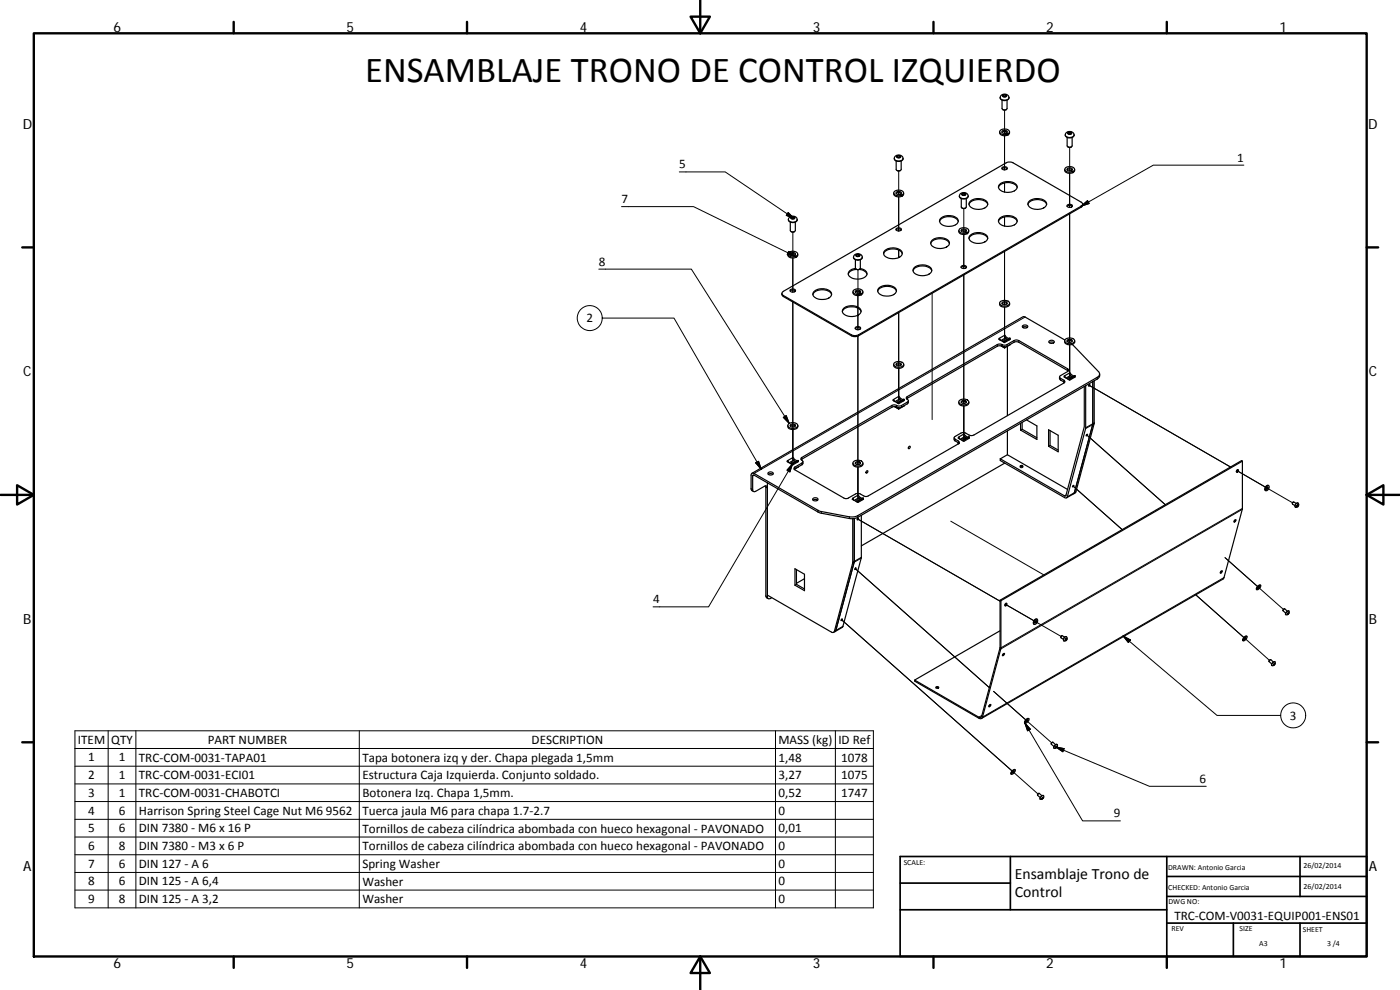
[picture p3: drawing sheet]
<svg xmlns="http://www.w3.org/2000/svg" width="420mm" height="297mm" viewBox="0 0 420 297" stroke-linecap="round" stroke-linejoin="round" font-family="sans-serif">
<g fill="none" stroke="#000" stroke-width=".3">
<path d="M300.2 29.3a1.5 1.5 0 0 0 2.6 0M300.9 28.6a.66 .66 0 0 1 .7-.3 .66 .66 0 0 1 .5 .6 .66 .66 0 0 1-.7 .2 .66 .66 0 0 1-.5-.5zM301.5 33v7M320.5 39.8a.59 .59 0 0 1 .7-.3 .59 .59 0 0 1 .3 .7 .61 .61 0 0 1-.7 .2 .61 .61 0 0 1-.3-.6zM203.9 51.6h13.7l20.7 14M268.4 47.5a1.51 1.51 0 0 0 2.6 0M269.1 46.8a.67 .67 0 0 1 .7-.2 .67 .67 0 0 1 .5 .6 .66 .66 0 0 1-.7 .2 .66 .66 0 0 1-.5-.6zM269.7 59.1v10.2M269.7 51.3v7.1M287.9 58.8a1.54 1.54 0 0 0 2.7 0M288.7 58.1a.69 .69 0 0 1 .7-.2 .69 .69 0 0 1 .5 .5 .65 .65 0 0 1-.8 .3 .65 .65 0 0 1-.4-.6zM301.5 40.7v10.3"/>
<path d="M301.5 54.9v2.7M319.7 40.5a1.52 1.52 0 0 0 2.7 0M321 51v.3M321 52v10.3M321 44.2v7.1M373.3 49.6h-27.2l-21.6 12.3v.3M186.5 62h21.6l30.6 15M236.5 63.8l1.8 1.8-2.3-1zM236.6 65.9a1.51 1.51 0 0 0 2.6 0M236.7 75.4l2 1.6-2.4-.7zM237.4 65.2a.69 .69 0 0 1 .7-.3 .69 .69 0 0 1 .5 .6 .66 .66 0 0 1-.8 .3 .66 .66 0 0 1-.4-.6zM237.9 77.4v10.3"/>
<path d="M237.9 69.6v7.1M256.1 77.2a1.5 1.5 0 0 0 2.7 0M256.8 76.5a.7 .7 0 0 1 .7-.3 .7 .7 0 0 1 .6 .6 .72 .72 0 0 1-.7 .2 .72 .72 0 0 1-.6-.5zM269.7 75v2.3M289.2 70.4l.1 10.2M289.3 62.6v7M301.5 65.1v2.7M301.5 75.4v16M321 64.2v38.5M324.5 61.9l1.9-1.7 .5 .9zM179.7 80.8h27.8l29.4 46.3M180.7 95.4a3.8 3.8 0 0 1-5.5 3.3 3.8 3.8 0 0 1-.3-6.4 3.8 3.8 0 0 1 5.8 2.7v.4h21.6l26.2 45.4"/>
<path d="M235.1 88.7v.3M237.9 90.6v37.5M257.4 87.7v.3M257.4 88.7v10.2M257.5 80.9v7.1M257.5 88.7v10.2M269.7 93.8v16M279.7 88v37.9M289.3 82.5v38.6M307.6 95.1l-81.3 46.9M255.5 100.5v.3M257.4 100.8v38.6"/>
<path d="M257.5 100.8v38.6M257.7 100.5v.3M269.7 110.5v8.9M269.7 110.5v9.2M269.7 110.5v9.7M272.3 119v.5M299.3 103.4v.5M300.7 103.4v.5M300.8 103.4v.5M301.5 101v-8.8v9.7M302.2 103.4v.5M304.3 102.2v.5"/>
<path d="M305.7 102.2v.5M318.3 113.5v.5M319.3 114.1v.5M320.4 110.6v.6M321 103.4v8.9M321 112.6v-9.2v9.8M327 115.7l42.3 24.4M329.3 113.2v.5M226.8 138.9l.9-.5 .8 2.4zM235.1 125.2l.9-.5 .9 2.4zM237.9 139.2l-25.2 42.9h-16.7M237.9 139.2l-.8 2.4-.9-.5z"/>
<path d="M237.9 128.9v8.8M237.9 128.9v9.1M237.9 128.9v9.7M240.6 137.3v.5M240.7 138.9v.5M267.7 121.6v.6M269.1 121.6v.6M269.1 121.7v.5M270.6 121.7v.5M272.3 120.6v.6M286.6 131.8v.5M287.6 132.4v.5"/>
<path d="M289.2 121.8v8.8M289.3 121.8v9.2M289.3 121.8v9.7M326.3 130.6l23.4 20.8-23.2-20.6M328.4 127.1l-2.6 1.5M328.4 126.9l-2.6 1.4M225.4 146.7l.5 .2M226.3 142.6l-.4 .2M229.8 146.2l.5 .2M238.6 140.1v.6M245.5 153.1v.5M246.5 153.5v.5"/>
<path d="M254.9 155.1v.5M257.4 140.1v8.9M257.4 154.7v.5M257.5 149.3v-9.2v9.8M257.5 155.8l42.6 24.6M285.3 156.4l28 16.1M306.2 140.1l.2 .2 .5-.2M319.9 148.5l-.4 .3M322.2 145.9l14.6 13-14.4-12.8M322.9 147.6l-2.6 1.4M371.1 141.2l8.7 5M372.8 152.8l-72.5 41.9"/>
<path d="M372.9 152.5l-72.5 41.9M380.2 146.4l-.1-.1 7.8 4.6M389.2 151.6l.4-.1a.35 .35 0 0 1 0 .4 .35 .35 0 0 1-.4 .1zM389.5 150.9a.83 .83 0 0 0-.7 1.3M229.8 178.8l.5 .3M256.8 170.7l40.1 35.6-39.9-35.4M258.5 167.5l-2.6 1.5M258.5 167.2l-2.6 1.5M358.8 178.5l14.5 12.8M367.3 173.3l-72.4 41.9M367.7 167.3l9.7 8.7M377.7 176.2l7.5 6.6"/>
<path d="M252.7 186.1l51 45.2-50.8-45.1M253 187.9l-2.6 1.5M301.7 181.3l8.6 4.9M310.8 186.5l-.2-.1 7.8 4.5M319.8 191.7l.4-.1a.29 .29 0 0 1-.1 .4 .29 .29 0 0 1-.4 0zM320 191.1a.83 .83 0 0 0-.7 1.2M337 190.8l28.2 23.9h19.2M337 190.8l2.3 1.2-.7 .8zM373.6 191.6l7.4 6.5M382.2 199.3l.4-.2-.4 .5zM382.6 198.6l-.8 .4-.1 .7M386.4 184l.4-.2-.4 .6z"/>
<path d="M386.8 183.3l-.8 .5-.1 .6M22.5 219.3h239.6v53.1h-239.6zM32.5 219.3v53.1M40.8 219.3v53.1M107.8 219.3v53.1M232.7 219.3v53.1M250.7 219.3v53.1M294.7 214.7l-1 .5M298.2 207.4l9.6 8.6M307.5 216.9l17.4 29.4h11.3M307.5 216.9l1.7 1.9-.8 .5zM308.2 216.3l7.4 6.6"/>
<path d="M22.5 224.6h239.6M22.5 229.9h239.6M22.5 235.2h239.6M304 231.6l7.5 6.6M312.8 239.4l.3-.2-.4 .5zM313.1 238.7l-.7 .4-.2 .7M316.9 224.1l2.5 .5-.4 1zM316.9 224.1l28.1 11.8h17M316.9 224l.4-.1-.5 .5zM317.2 223.4l-.6 .2-.3 .8M22.5 240.5h239.6M22.5 245.8h239.6"/>
<path d="M22.5 251.1h239.6M22.5 256.5h239.6M22.5 261.8h239.6M22.5 267.1h239.6"/>
<circle cx="388.1" cy="214.6" r="3.8"/>
</g>
<g fill="none" stroke="#000" stroke-width=".36">
<path d="M300 39.5a1.51 1.51 0 0 0 2.5 1l-.2-.2M300.3 28.7a1.24 1.24 0 0 1 1.7-.5 1.24 1.24 0 0 1 .5 1.7 1.38 1.38 0 0 1-1.4 .3 1.38 1.38 0 0 1-.9-1.1zM300.7 30.1v2.5a.86 .86 0 0 0 1.5 0v-2.5M300.7 39.7a1.11 1.11 0 0 1 1.5 0M301 32.9h1M301.1 28.5l.6-.1 .4 .3-.2 .3-.6 .1-.4-.3zM301.1 28.5v.4h.6M301.7 28.9l.1 .1M301.7 28.4v.5M302 39.9l.1 .3M302 39.9l.4 .3M302 39.9a.5 .5 0 0 0 .2-.7 .5 .5 0 0 0-.8-.1 .5 .5 0 0 0-.7 .4 .5 .5 0 0 0 .7 .5l.9 .3"/>
<path d="M303 39.5l-.1 .5-.3 .4M320 39.8a1.28 1.28 0 0 1 1.6-.3 1.28 1.28 0 0 1 .6 1.4 1.48 1.48 0 0 1-2.5-.4zM320.6 39.7l.6-.1 .4 .3-.2 .3-.5 .1-.4-.3zM320.6 39.7v.4M321.2 39.6v.4M268.2 57.9a1.49 1.49 0 0 0 2.5 .9l-.2-.2M268.7 46.8a1.27 1.27 0 0 1 1.6-.2 1.27 1.27 0 0 1 .6 1.4 1.66 1.66 0 0 1-2.5-.3zM269 58.1a1.11 1.11 0 0 1 1.5 0M269 48.3v2.5a.86 .86 0 0 0 1.5 0v-2.5M269.2 51.1h1M269.3 46.8l.6-.1 .4 .2-.2 .3-.5 .1-.4-.2zM269.3 46.8v.4"/>
<path d="M269.9 47.1l.2 .2M269.9 47.1l-.6 .1M269.9 46.7v.4M270.2 58.3l.1 .2M270.2 58.3l.4 .2M270.2 58.3a.47 .47 0 0 0 .3-.6 .47 .47 0 0 0-.7-.3 .56 .56 0 0 0-.6 .1 .56 .56 0 0 0-.1 .7l1.4 .4M270.5 58.6l.3 .2M270.6 58.5l.2 .3M270.6 58.5a.79 .79 0 0 0 .5-1 .79 .79 0 0 0-1-.4 1.23 1.23 0 0 0-1.8 1.1 1.92 1.92 0 0 0 2.2 .4M271.2 57.9l-.4 .9M288.3 58.1a1.27 1.27 0 0 1 1.5-.3 1.27 1.27 0 0 1 .6 1.5 1.52 1.52 0 0 1-2.5-.5zM288.5 59.6v2.5a.88 .88 0 0 0 1.5 0v-2.5"/>
<path d="M288.9 58.1l.5-.1 .4 .2-.1 .3-.6 .1-.4-.2zM288.9 58.1v.4l.5-.1M289.4 58.4l.2 .1M289.4 58v.4M299.7 56.3a3.4 3.4 0 0 1 4.4-1.2l1 .7 .2 .5M299.9 55.4a3.8 3.8 0 0 1 5.3 .3 1.85 1.85 0 0 1-2.2 2 2.56 2.56 0 0 1-3.3-1.8zM300.8 50.2a.78 .78 0 0 1 .9-.2 .78 .78 0 0 1 .5 .7 .92 .92 0 0 1-1.5-.3zM302.2 50.7a1.05 1.05 0 0 0-1.5 0M302.3 40.3l.3 .1M302.4 40.2l.2 .2M302.4 40.2a.79 .79 0 0 0 .5-1 .79 .79 0 0 0-1-.5 1.23 1.23 0 0 0-1.8 1.2 1.97 1.97 0 0 0 2.2 .4M319.6 50.8a1.33 1.33 0 0 0 1.9 1.1l.5-.1-.2-.3"/>
<path d="M320.3 41.3v2.5a.88 .88 0 0 0 1.5 0v-2.5M320.3 51a1.06 1.06 0 0 1 1.5 0M320.5 44.1h1.1M321.2 40l.2 .2M321.2 40l-.6 .1M321.5 51.2l.1 .2M321.5 51.2l.5 .3M321.5 51.2a.5 .5 0 0 0 .2-.7 .5 .5 0 0 0-.7-.1 .51 .51 0 0 0-.8 .4 .51 .51 0 0 0 .7 .5l.9 .2M321.8 51.6l.3 .1M322 51.5l.1 .2M322 51.5a.73 .73 0 0 0 .5-.9 .73 .73 0 0 0-.8-.5 1.51 1.51 0 0 0-2.1 .8 1.79 1.79 0 0 0 2.2 .6M322.5 50.8v.5l-.4 .4"/>
<path d="M236.5 76.2a1.43 1.43 0 0 0 2.3 .9l-.1-.1M236.9 65.2a1.27 1.27 0 0 1 1.6-.3 1.27 1.27 0 0 1 .6 1.4 1.53 1.53 0 0 1-2.5-.4zM237.2 76.4a1.11 1.11 0 0 1 1.5 0M237.2 66.7v2.5a.86 .86 0 0 0 1.5 0v-2.5M237.4 69.5h1.1M237.5 65.1l.6-.1 .4 .3-.2 .3-.5 .1-.4-.3zM237.5 65.1v.4M238.1 65.4l.2 .2M238.1 65.4l-.5 .2M238.1 65v.4M238.4 76.6l.2 .3M238.4 76.6l.5 .3"/>
<path d="M238.4 76.6a.46 .46 0 0 0 .3-.6 .46 .46 0 0 0-.6-.2 .57 .57 0 0 0-.7 0 .57 .57 0 0 0-.1 .7l1.4 .5M238.7 77l.3 .1M238.9 76.9l.1 .2M238.9 76.9a.72 .72 0 0 0 .5-.8 .72 .72 0 0 0-.8-.6 1.52 1.52 0 0 0-2.1 .9 1.9 1.9 0 0 0 2.2 .6M239.4 76.2v.5l-.4 .4M256.5 76.5a1.27 1.27 0 0 1 1.5-.3 1.27 1.27 0 0 1 .7 1.4 1.52 1.52 0 0 1-2.6-.4zM256.7 77.9v2.6a.84 .84 0 0 0 1.5 0v-2.6M257.1 76.4l.5-.1 .4 .3-.1 .3-.6 .1-.4-.3zM257.1 76.4v.4M257.6 76.7l.2 .2M257.6 76.7l-.5 .1M257.6 76.3v.4"/>
<path d="M265.2 76.1a3.6 3.6 0 0 1 5-.8l.6 .8M265.6 75.1a3.8 3.8 0 0 1 5.1 .5 1.81 1.81 0 0 1-2.1 2 2.91 2.91 0 0 1-3.4-1.5zM268.9 69l.1-.1a1.11 1.11 0 0 1 1.5 .1M269 68.6a.8 .8 0 0 1 .9-.3 .8 .8 0 0 1 .5 .8 .93 .93 0 0 1-1.5-.4zM279.3 73.1a3.4 3.4 0 0 1 4.5-1.2l.8 .5 .3 .7M279.7 72.1a3.8 3.8 0 0 1 5.1 .5 1.68 1.68 0 0 1-1.7 1.9 3.3 3.3 0 0 1-3.8-1.3l.1-.7zM282 66.5a3.3 3.3 0 0 1 4.4-1.2l.8 .5 .4 .7M282.4 65.4a3.8 3.8 0 0 1 5.1 .5 1.68 1.68 0 0 1-1.8 1.9 3.1 3.1 0 0 1-3.8-1.5zM287.8 69.2a1.5 1.5 0 0 0 2.4 .9l-.2-.2M288.5 69.3a1.06 1.06 0 0 1 1.5 0M288.5 79.9a.77 .77 0 0 1 .9-.3 .77 .77 0 0 1 .6 .8h-.2a.88 .88 0 0 1-1.4-.4zM288.7 62.4l.4 .2 .7-.2"/>
<path d="M289.7 69.6l.2 .2M289.7 69.6l.5 .2M289.7 69.6a.47 .47 0 0 0 .3-.6 .47 .47 0 0 0-.6-.3 .56 .56 0 0 0-.7 .1 .56 .56 0 0 0-.1 .6l1.4 .5M290.1 69.9l.2 .2M290.2 69.8l.1 .3M290.2 69.8a.73 .73 0 0 0 .5-.8 .73 .73 0 0 0-.8-.6 1.58 1.58 0 0 0-2.1 .9 1.8 1.8 0 0 0 2.2 .6M290.7 69.2v.4l-.4 .5M290.8 71.6a3.3 3.3 0 0 1 4.5-1.2l.8 .5 .3 .7M290.8 61.4a3.5 3.5 0 0 1 5.1-.9l.5 .9M291.3 60.3a3.8 3.8 0 0 1 5.1 .5 1.68 1.68 0 0 1-1.8 1.9 3.1 3.1 0 0 1-3.8-1.5zM291.3 70.5a3.7 3.7 0 0 1 5.1 .5 1.68 1.68 0 0 1-1.8 1.9 3.1 3.1 0 0 1-3.8-1.5zM299.7 66.5a3.5 3.5 0 0 1 5-.9l.6 .9"/>
<path d="M300.1 65.4a3.8 3.8 0 0 1 5.1 .5 1.85 1.85 0 0 1-2.2 2 2.55 2.55 0 0 1-3.3-1.8zM308.9 60.3a3.8 3.8 0 0 1 5.1 .5 1.82 1.82 0 0 1-2.1 2 2.56 2.56 0 0 1-3.4-1.8zM314.1 61.4a3.5 3.5 0 0 0-5-.9l-.6 .9M320.2 61.9l.1-.1a1.11 1.11 0 0 1 1.5 .1M320.3 61.5a.79 .79 0 0 1 .9-.3 .79 .79 0 0 1 .5 .8 .78 .78 0 0 1-.9 .3 .78 .78 0 0 1-.5-.8zM324.9 61.3v.4l-.4 .5-66.8 38.6a2.38 2.38 0 0 1-2.2 0l-20.4-11.8-.4-.5v-.5M234.8 87.7l67.1-38.8a2.38 2.38 0 0 1 2.2 0l20.4 11.7a.64 .64 0 0 1 .4 .7 .64 .64 0 0 1-.4 .6l-66.8 38.6a2.38 2.38 0 0 1-2.2 0l-20.4-11.8-.4-.5zM237.2 87.3l.5-.3 1 .3M237.2 86.9l.2-.1a.75 .75 0 0 1 .8-.1 .75 .75 0 0 1 .4 .7 .78 .78 0 0 1-.9 .3 .78 .78 0 0 1-.5-.8zM244 88.4a3.4 3.4 0 0 1 4.4-1.2l.8 .6 .4 .6M244.4 87.4a3.7 3.7 0 0 1 5.1 .5 2 2 0 0 1-2.6 2 2.35 2.35 0 0 1-2.9-1.9zM253.2 92.5a3.7 3.7 0 0 1 5.1 .5 1.79 1.79 0 0 1-2.1 1.9 2.76 2.76 0 0 1-3.4-1.5z"/>
<path d="M256 87.5a1.52 1.52 0 0 0 2.5 1l-.2-.3M256.7 98.6l.6-.3 1 .3M256.7 80.5a1.86 1.86 0 0 0-2.1 2 3.6 3.6 0 0 0 5.6-.1 1.89 1.89 0 0 0-2-1.8M256.8 98.2a.78 .78 0 0 1 .9-.3 .78 .78 0 0 1 .5 .8 .91 .91 0 0 1-1.5-.4zM256.9 80.8h.1M257 80.8a2.49 2.49 0 0 0-2.4 1.5M257 80.8h.9M257.9 80.8a2.55 2.55 0 0 1 2.3 1.5M257.9 87.9l.2 .2M257.9 87.9l.5 .3M257.9 87.9a.47 .47 0 0 0 .4-.6 .47 .47 0 0 0-.7-.3 .58 .58 0 0 0-.7 .1 .58 .58 0 0 0-.1 .7l1.5 .4M258 80.8h-.1"/>
<path d="M258.2 87.7a1.12 1.12 0 0 0-1.5 0M258.3 88.2l.3 .2M258.4 88.2l.2 .2M258.4 88.2a.72 .72 0 0 0 .5-.8 .72 .72 0 0 0-.8-.6 1.54 1.54 0 0 0-2.1 .9 1.9 1.9 0 0 0 2.3 .5M258.4 93.5a3.5 3.5 0 0 0-5-.9l-.6 .9M258.9 87.5v.5l-.3 .4M263.4 87.4a3.5 3.5 0 0 1 5-.9l.6 .9M263.6 86.6a3.8 3.8 0 0 1 5.4 .2 2.05 2.05 0 0 1-2.6 2 2.35 2.35 0 0 1-3-1.8zM274 81.3a3.4 3.4 0 0 1 4.5-1.2l.6 .3 .5 .9M274.4 80.2a3.8 3.8 0 0 1 5.1 .5 1.79 1.79 0 0 1-2.1 2 2.84 2.84 0 0 1-3.4-1.6zM288.5 80.3a1.07 1.07 0 0 1 1.5 0M300 91a1.5 1.5 0 0 0 2.3 1l.7-.5v-.5"/>
<path d="M300.1 90.7a1.87 1.87 0 0 1 2.9 .3 1.72 1.72 0 0 1-3 0zM300.7 91.2a1.03 1.03 0 0 1 1.5 0M300.8 90.8a.75 .75 0 0 1 .8-.3 .75 .75 0 0 1 .6 .7 .89 .89 0 0 1-1.5-.3zM306.9 97.7l.2-.1a.75 .75 0 0 1 .8-.1 .75 .75 0 0 1 .4 .7 .8 .8 0 0 1-.9 .3 .8 .8 0 0 1-.5-.8zM306.9 98.2l.5-.2 .9 .2M307.2 98.1v.3M268.1 119.9l.2 .5M268.2 109.3a1.53 1.53 0 0 0 2.6 1l.4-.5v-.5M268.3 109a1.87 1.87 0 0 1 2.9 .3 1.71 1.71 0 0 1-3 0zM269 109.5a1.08 1.08 0 0 1 1.5 0M269 109.1a.88 .88 0 0 1 1.5 .4 .83 .83 0 0 1-.9 .3 .83 .83 0 0 1-.6-.7zM269.8 119.8l.7 .4"/>
<path d="M270.1 119.4l.8 .5M271.3 119.8l-1.9 1M271.3 119.8l-1.6 1M272.3 119.8h.1M299.8 101.5l.3 .5M300.2 102l-.4-.5 1.9-.9 .1 .8-1.4 .8M300.4 103.8l1.1 .6M300.6 103.8l.8 .5v-.2l.1 .3M301 104l.4 .2M301.4 104.1v.1M301.4 102.5l-.3 .1M301.4 102.5l-.2 .1"/>
<path d="M301.4 102.5h.1M301.4 104.2h.1M301.6 101.5l.7 .3M301.8 101.1l.9 .5M301.9 102a.6 .6 0 0 0-1 .5M302.3 103.9v20.8M302.8 101.7l.1 .3M302.9 101.7l.3 .1-1.7 1-1.7-1 .2-.1M303.1 101.5l-1.9 .9M303.1 101.5l-1.7 1M303.1 101.5h.1M303.2 103.4l-1.7 1"/>
<path d="M303.2 103.4h.1M314.8 102.4a.93 .93 0 0 1 1.6 .3 .91 .91 0 0 1-.9 .3 .91 .91 0 0 1-.7-.6zM314.9 102.8l.7-.2 .7 .2M318 113.1l.1 .7 1.3 .9M319.4 114.6l.1 .2M319.4 112.8l.3 .5-.3-.5 1.8-.9 .2 .7-1.5 .8M319.5 102.3a1.58 1.58 0 0 0 2.6 .9l.4-.4v-.5M319.6 102l-12-6.9-.6-.1-81.3 47M319.6 101.9a1.87 1.87 0 0 1 2.9 .4 1.74 1.74 0 0 1-3 0zM320.3 102a.91 .91 0 0 1 1.5 .4 .82 .82 0 0 1-.9 .3 .82 .82 0 0 1-.6-.7zM320.6 111.3l-14.9-8.6-1-.1-2.9 1.5-1.6-.4-.9 .2-27.2 15.8M321 113.7l-.4 .2 .4-.1"/>
<path d="M321 113.7v.1M321.2 112.7l.6 .4M321.4 112.3l.9 .5M321.4 113.3a.6 .6 0 0 0-.9 .4M321.8 102.4a1.08 1.08 0 0 0-1.5 0l.5 .3M321.8 103.3l7.9 8.2a1.02 1.02 0 0 1-.4 1.7l-72.7 41.8-1.7 .1-8.9-1.7-19.7-11.4a.55 .55 0 0 0-.6 0 .55 .55 0 0 0-.3 .6v4.2l.7 .7M322.4 113v.3M322.4 112.9l.3 .2-1.7 1-1.6-1 .1-.1M322.7 112.8l-2 .9M322.7 112.8l-1.7 1M322.7 112.8l-1.7 .9M325.4 116v12.1l-5.6 20.7-19.6-11.1"/>
<path d="M325.8 115.7v12.9l-5.6 20.7-.6 .1-19.4-11.2v-.5M326.9 115.4l.2 .2-.3 .3zM328 114.5v12.8l-5.6 20.5M328.4 114.2v12.9l-5.5 20.5-.7 .5 .2-.3M330 112.2l-.1 .9-.6 .6-72.4 41.7-2 .2-8.9-1.7-19.8-11.4-.3 .2v4.2a.55 .55 0 0 0 .2 .6 .55 .55 0 0 0 .7-.1l2.6-1.5a.53 .53 0 0 1 .7-.1 .53 .53 0 0 1 .2 .6M236.3 138.2l.3 .5M236.4 127.7a1.56 1.56 0 0 0 2.6 .9l.3-.3 .1-.6M236.6 138.7l-.3-.5 1.8-.8 .1 .6-1.4 .9M236.7 127.2a1.86 1.86 0 0 1 2.7 .5 1.74 1.74 0 0 1-3 0zM237.2 127.8a1.14 1.14 0 0 1 1.5 0M237.2 127.5a.89 .89 0 0 1 1.5 .3 .8 .8 0 0 1-.9 .4 .8 .8 0 0 1-.6-.7zM237.9 139.2l-.3 .1"/>
<path d="M237.9 139.2h.1M238.1 138.2l.6 .3M238.3 137.8l.9 .4M238.3 138.7a.6 .6 0 0 0-.9 .5M239.3 138.4l.1 .3M239.3 138.3l.3 .2-1.7 1-1.7-1 .2-.1M239.6 138.2l-2 .9M239.6 138.2l-1.7 1M239.6 138.2h.1M240.5 137.4l27.2-15.8 .8-.1 1.7 .3 2.1-1.1a.54 .54 0 0 0 .3-.7 .54 .54 0 0 0-.6-.4l.3-.6 27-15.6 .9-.2 1.6 .3 3.1-1.5 .8 .2 15 8.8-.2 .4-2.5 1.6 .1 .4 1.3 .8 .2 .4-.3 .3-27 15.6-1.1 .2-1.6-.8-.6-.1-2.4 1.2-.2 .6 1.4 .9v.6l-27.6 15.8h-.6l-1.6-.8h-.6l-2.9 1.4h-1.1l-15.1-8.8v-.2l.3-.4 2.1-1.2a.6 .6 0 0 0 .2-.6 .6 .6 0 0 0-.5-.4zM241 138.5l-.2 .8-2.4 1.5 1.2-.7M256 139a1.56 1.56 0 0 0 2.5 .9l.4-.5 .1-.4"/>
<path d="M256.1 138.6a1.81 1.81 0 0 1 2.9 .4 1.72 1.72 0 0 1-3 0zM256.7 139.1l.1-.1a1.19 1.19 0 0 1 1.4 .1M256.7 138.7a.88 .88 0 0 1 1.5 .4 .81 .81 0 0 1-.8 .4 .81 .81 0 0 1-.7-.8zM268.2 120.1l-.2 .1 1.7 .9 1.7-.9-.3-.1v.2M268.4 120.4l-.3-.5 1.7-1 .3 .7-1.5 .9M268.6 122l1 .6M269.6 122.3v.3M269.7 122.3v.4l-1.2-.7 1.2 .7M269.7 120.8l-.4 .1 .4-.1M269.7 120.8h.1M269.7 122.6h-.1M269.7 122.3v.4"/>
<path d="M270.1 120.4l-.2-.1a.52 .52 0 0 0-.5 0 .52 .52 0 0 0-.3 .5M271.4 121.7l-1.7 1M272.6 120.2l-.2 .9-1.8 1.1-.9 .1-1.2-.3-.6 .1-27.5 15.8M272.8 134l.2-.1a.34 .34 0 0 1 .1 .5 .34 .34 0 0 1-.5 0zM286.4 131.4l.1 .8 1.1 .7M287.6 132.8l.1 .3M287.6 131.2l.3 .4M287.6 133l.2 .1M287.6 132.9l.3 .1M287.6 132.9v.1M287.6 133l.1 .1M287.7 120.6a1.55 1.55 0 0 0 2.6 .9l.4-.4 .1-.5"/>
<path d="M287.9 120.3a1.85 1.85 0 0 1 2.9 .3 1.76 1.76 0 0 1-3.1 0zM287.9 131.7l-.3-.5 1.7-1 .3 .7-1.4 .9M288.5 120.8a1.04 1.04 0 0 1 1.5 0M288.5 120.4a.88 .88 0 0 1 1.5 .4 .82 .82 0 0 1-.9 .3 .82 .82 0 0 1-.6-.7zM289.2 132.1l-.3 .1M289.2 132.1h.1M289.4 131.1l.6 .3M289.6 130.7l.9 .5M289.6 131.7a.6 .6 0 0 0-.9 .4M290.6 131.3l.1 .3M290.7 131.3l.2 .1-1.6 1-1.7-1 .1-.1M290.9 131.1l-1.9 1"/>
<path d="M290.9 131.1l-1.7 1M301.5 139l-43 24.8M302.3 129.3v7.1M302.3 136.4l18.1 10.5M302.3 136.4l-2.1 1.3M306.2 139.9v.2M306.3 127v2.1M306.4 139.7l-.2 .1a.3 .3 0 0 0 .4 .3 .3 .3 0 0 0 .2-.4M306.8 128.8l-.5 .3M306.8 126.7v2.1l4.4 2.5M306.9 139.9v.2M308.1 126l3.1 1.8v4l-4.9-2.7"/>
<path d="M314.7 128.9l2.9 1.7v5l-2.9-1.7zM315.1 133.6l-.4 .3M315.1 129.2v4.4l2.5 1.4M326.1 130.4h.3l-.4 .4zM372.9 138.4l-.1 14.4-5.6 20.8-72.6 42M372.9 138.4l-.3-.2-72.5 41.9M372.9 138.4l-72.5 41.8M229.8 145.8v33l.2 .5 .6 .3M230.3 144.9v34.3l.4 .5 .9-.4M230.5 141.9a.89 .89 0 0 1 1.5 .3 .88 .88 0 0 1-.8 .3 .88 .88 0 0 1-.7-.6zM230.6 142.3l.7-.2 .7 .2M239.6 140.1h.1"/>
<path d="M244 149.6a.79 .79 0 0 1 .9-.3 .79 .79 0 0 1 .5 .8 .79 .79 0 0 1-.9 .3 .79 .79 0 0 1-.5-.8zM244 150.1l.5-.2 .9 .2M255.9 149.5l.2 .5M255.9 155.6v13.2l-5.7 20.9h-.7l-19.2-11.1M256.1 150l-.2-.5 1.7-.9 .2 .7-1.4 .8M256.4 155.6v13l-5.8 20.9M257.4 155.5l.3 .1-.4 .4zM257.4 150.4l-.3 .1M257.4 150.5l-.3 .1M257.4 150.4v.1M257.6 149.4l.7 .4M257.9 149l.8 .5"/>
<path d="M257.9 150a.6 .6 0 0 0-1 .4M258.5 154.6v12.9l-5.6 20.5-2.3 1.5M258.8 149.7l.1 .2M258.9 149.6l.3 .2-1.7 1-1.7-1 .2-.1M259.1 149.5l-1.9 .9M259.1 149.5l-1.7 .9M259.1 149.5l-1.7 1M260.1 141.3l.1-.1a.34 .34 0 0 1 .2 .5 .34 .34 0 0 1-.5 .1zM322.4 147.8l-2.3 1.6M370.5 156.2l.3-.3a.41 .41 0 0 1 0 .5 .41 .41 0 0 1-.5 .1zM370.6 156l-.2 .3M371.3 140.9h.2a.39 .39 0 0 1 .1 .5 .39 .39 0 0 1-.6 .1z"/>
<path d="M371.4 140.9l-.4 .6M380.1 145.8a.53 .53 0 0 1 .8 .1 .53 .53 0 0 1-.2 .8 .58 .58 0 0 1-.9 .5 .58 .58 0 0 1 .1-1zM380.2 146.2l.2-.1a.32 .32 0 0 1 .1 .5 .32 .32 0 0 1-.5 0zM380.4 146.1v.5l-.4 .1M380.7 145.7a.93 .93 0 0 0-.9 .5 .93 .93 0 0 0 .1 1M388.1 150.7l-.2 .4M388.8 152.2h.1M388.9 151.1a.58 .58 0 0 1 .9 .3 .58 .58 0 0 1-.5 .8 .52 .52 0 0 1-.7-.2 .52 .52 0 0 1 .2-.7zM389 151l-.8-.4-.3 .3v.4l.8 .4M389.4 151.5v.1M389.4 151.5l.2 .2-.4 .2zM389.4 151.6l-.2 .2 .2 .2"/>
<path d="M389.4 151.6l.2 .1M238.6 170.6l2.8 1.7v4.9l-2.8-1.6zM239 175.3l-.4 .3M239 170.9v4.4l2.4 1.4M241.4 173.6l-2.4 1.4M256.7 170.5h.2l-.4 .4zM366.4 171.5l.3-.2a.42 .42 0 0 1 0 .4 .42 .42 0 0 1-.5 .2zM366.5 171.4l-.2 .2M377.4 176.1a.57 .57 0 0 1 .4-.5 .57 .57 0 0 1 .6 .2l-.2 .5a.75 .75 0 0 1-1.1 .5zM377.7 176.1l.2-.1a.32 .32 0 0 1 0 .4 .32 .32 0 0 1-.4 0zM378 176l-.5 .5M378.3 175.6a1.08 1.08 0 0 0-1.1 1.3"/>
<path d="M250.6 189.5l-.4 .2M252.5 185.9l.3-.2-.4 .5zM300.1 180.1v14.1l-5.7 21h-.7l-19.2-11.2M300.1 180.1l.3 .1M300.4 180.2v14.4l-5.7 20.9-.3 .1-.7-.1-19.2-11.1v-.4l25.6-14.7M301.1 196.2l.2-.2a.42 .42 0 0 1 0 .5 .42 .42 0 0 1-.5 .1zM301.1 196.2l-.2 .2M301.9 181h.1a.39 .39 0 0 1 .1 .5 .39 .39 0 0 1-.5 .2zM301.9 181l-.3 .6M310.6 185.9a.49 .49 0 0 1 .8 0 .49 .49 0 0 1 0 .7 .68 .68 0 0 1-.5 .6 .68 .68 0 0 1-.7-.1zM311 186.2v.4l-.4 .3M311.2 185.8a.94 .94 0 0 0-.9 .5 .94 .94 0 0 0 .1 1"/>
<path d="M318.6 190.8l-.2 .4M319.3 192.3h.1M319.5 191.2l-.7-.4-.3 .2v.4l.6 .4M319.8 192l.1 .1M319.9 191.6v.1M319.9 191.7l.2 .1M319.9 191.6l.2 .2-.3 .2zM319.9 191.7l-.1 .2M320 191.1a.79 .79 0 0 0-.7 .3 .79 .79 0 0 0 0 .9M320 191.1h.1M320 191.1a.74 .74 0 0 1 .2 .8 .74 .74 0 0 1-.9 .4M373.5 191.5l.4-.2-.4 .6z"/>
<path d="M373.6 191.1l.5-.2a.94 .94 0 0 1-.8 1.4h-.1a.63 .63 0 0 1 .3-1zM373.9 191.3l-.6 .5M374.2 190.9a1.04 1.04 0 0 0-1.1 1.3M381.3 197.9l-.5 .5M381.9 198.8a.47 .47 0 0 1 .8-.1 .47 .47 0 0 1-.2 .8l-.7 .2a.39 .39 0 0 1-.3-.3 .39 .39 0 0 1 .3-.4zM382.2 198.6l-.8-.7-.4 .2-.1 .4 .8 .7M382.2 199.4l.1 .1M382.2 199.3l.4-.2-.3 .4zM382.4 199.2l.1 .1M385.5 182.7l-.5 .5M386.3 183.4a.49 .49 0 0 1 .7 .3 .49 .49 0 0 1-.4 .6l-.5 .2a.39 .39 0 0 1-.4-.3 .39 .39 0 0 1 .3-.5zM386.4 183.4l-.8-.7-.3 .1-.3 .4 .9 .8"/>
<path d="M386.4 184.2l.1 .1M386.4 184.1l.4-.2-.3 .4zM386.6 183.9l.1 .2M386.8 183.3h.1M280.9 206.4h.8M281 206.1a.37 .37 0 0 1 .5-.1 .37 .37 0 0 1 .1 .4 .37 .37 0 0 1-.5 .1 .37 .37 0 0 1-.1-.4zM296.9 211.6l.3-.2a.41 .41 0 0 1 0 .5 .41 .41 0 0 1-.5 .1zM297 211.5l-.2 .2M308 216l.6-.4a1.02 1.02 0 0 1-1 1.3zM308.1 216.1l.2-.1a.33 .33 0 0 1 0 .4 .33 .33 0 0 1-.4 .1zM308.4 216l-.5 .6M308.8 215.6a1.03 1.03 0 0 0-1.2 1.4"/>
<path d="M303.9 231.3l.6-.4a.99 .99 0 0 1-1 1.3zM304.1 231.4l.1-.1a.33 .33 0 0 1 0 .4 .33 .33 0 0 1-.4 .1zM304.3 231.3l-.5 .6M304.7 231a1.05 1.05 0 0 0-1.2 1.3M311.8 238l-.4 .5M312.5 238.9a.46 .46 0 0 1 .7-.1 .46 .46 0 0 1-.2 .8l-.7 .2a.53 .53 0 0 1 .2-.9zM312.7 238.8l-.8-.7-.4 .2-.1 .3 .8 .7M312.7 239.5l.2 .1M312.7 239.5l.4-.3-.2 .4zM312.9 239.3l.1 .1M313.1 238.7h.1M315.9 222.7l-.4 .5"/>
<path d="M316.6 223.6l.1-.1a.48 .48 0 0 1 .7 .2 .48 .48 0 0 1-.4 .7l-.5 .2a.48 .48 0 0 1-.3-.5 .48 .48 0 0 1 .4-.5zM316.8 223.4l-.8-.7-.4 .2-.1 .4 .8 .7M316.8 224.2l.2 .1M316.9 224.1l.3-.2-.2 .4zM317 224l.2 .1M317.2 223.3v.1"/>
<circle cx="306.5" cy="139.8" r=".26"/>
<circle cx="322" cy="145.9" r=".24"/>
<circle cx="310.8" cy="186.5" r=".31"/>
</g>
<g fill="none" stroke="#000" stroke-width=".71">
<path d="M10.1 10h400.1v277h-400.1zM70.1 6.6v3.4M140.2 6.6v3.4M207.3 5h5.8l-2.9 5zM210.2 0v10M280.2 6.6v3.4M350.2 6.6v3.4M6.7 74.2h3.4M410.2 74.2h3.4M.2 148.5h9.9M5.1 145.6l5 2.9-5 2.9zM410.2 148.5l5-2.9v5.8z"/>
<path d="M410.2 148.5h9.9M6.7 222.7h3.4M410.2 222.7h3.4M70.1 287v3.4M140.2 287v3.4M210.2 287l2.9 5h-5.8zM210.2 287v10M280.2 287v3.4M350.2 287v3.4"/>
</g>
<path d="M270.1 257h140.1v30h-140.1zM303.2 257v16M350.2 257v30M390.2 257v12M270.1 265h33.1M270.1 273h80.1M350.2 277h60M350.2 269h60M350.2 263h60M370.2 277v10M390.2 277v10" fill="none" stroke="#000" stroke-width=".51"/>
<path d="M236.5 63.8l1.8 1.8-2.3-1zM236.7 75.4l2 1.6-2.4-.7zM324.5 61.9l1.9-1.7 .5 .9zM226.8 138.9l.9-.5 .8 2.4zM235.1 125.2l.9-.5 .9 2.4zM237.9 139.2l-.8 2.4-.9-.5zM337 190.8l2.3 1.2-.7 .8zM307.5 216.9l1.7 1.9-.8 .5zM316.9 224.1l2.5 .5-.4 1z" fill="#000" stroke="#000" stroke-width=".3"/>
<text font-size="11" x="109.6" y="24.5">ENSAMBLAJE TRONO DE CONTROL IZQUIERDO</text>
<g font-size="4.7">
<text x="304.6" y="263.9">Ensamblaje Trono de</text>
<text x="304.6" y="269.3">Control</text>
</g>
<g font-size="4.2">
<text x="34" y="9.6">6</text>
<text x="104" y="9.6">5</text>
<text x="174" y="9.6">4</text>
<text x="244" y="9.6">3</text>
<text x="314" y="9.6">2</text>
<text x="384" y="9.6">1</text>
<text x="6.8" y="38.7">D</text>
<text x="410.6" y="38.7">D</text>
<text x="7" y="112.9">C</text>
<text x="410.8" y="112.9">C</text>
<text x="7" y="187.1">B</text>
<text x="410.8" y="187.1">B</text>
<text x="7" y="261.3">A</text>
<text x="410.8" y="261.3">A</text>
<text x="34" y="290.4">6</text>
<text x="104" y="290.4">5</text>
<text x="174" y="290.4">4</text>
<text x="244" y="290.4">3</text>
<text x="314" y="290.4">2</text>
<text x="384" y="290.4">1</text>
</g>
<g font-size="3.9">
<text x="203.9" y="50.5">5</text>
<text x="371.3" y="48.5">1</text>
<text x="186.5" y="61">7</text>
<text x="179.7" y="79.7">8</text>
<text x="176" y="96.7">2</text>
<text x="196" y="181">4</text>
<text x="387.1" y="215.9">3</text>
<text x="23.4" y="223.2">ITEM</text>
<text x="33.4" y="223.2">QTY</text>
<text x="62.4" y="223.2">PART NUMBER</text>
<text x="159.5" y="223.2">DESCRIPTION</text>
<text x="233.6" y="223.3">MASS (kg)</text>
<text x="251.6" y="223.3">ID Ref</text>
<text x="26.5" y="233.8">2</text>
<text x="26.5" y="228.5">1</text>
<text x="35.6" y="233.8">1</text>
<text x="35.6" y="228.5">1</text>
<text x="41.7" y="233.8">TRC‐COM‐0031‐ECI01</text>
<text x="41.7" y="228.5">TRC‐COM‐0031‐TAPA01</text>
<text x="108.7" y="228.6">Tapa botonera izq y der. Chapa plegada 1,5mm</text>
<text x="108.7" y="233.9">Estructura Caja Izquierda. Conjunto soldado.</text>
<text x="233.6" y="228.5">1,48</text>
<text x="233.6" y="233.8">3,27</text>
<text x="252.4" y="228.5">1078</text>
<text x="252.4" y="233.8">1075</text>
<text x="26.5" y="239.1">3</text>
<text x="35.6" y="239.1">1</text>
<text x="41.7" y="239.1">TRC‐COM‐0031‐CHABOTCI</text>
<text x="108.7" y="239.2">Botonera Izq. Chapa 1,5mm.</text>
<text x="233.6" y="239.1">0,52</text>
<text x="252.4" y="239.1">1747</text>
<text x="360" y="234.8">6</text>
<text x="26.5" y="244.4">4</text>
<text x="35.6" y="244.4">6</text>
<text x="41.7" y="244.5">Harrison Spring Steel Cage Nut M6</text>
<text x="97.8" y="244.5">9562</text>
<text x="108.7" y="244.5">Tuerca jaula M6 para chapa 1.7‐2.7</text>
<text x="233.6" y="244.4">0</text>
<text x="334.2" y="245.2">9</text>
<text x="26.5" y="249.7">5</text>
<text x="35.6" y="249.7">6</text>
<text x="41.7" y="249.7">DIN 7380 ‐ M6 x 16 P</text>
<text x="108.7" y="249.8">Tornillos de cabeza cilíndrica abombada con hueco hexagonal ‐ PAVONADO</text>
<text x="233.6" y="249.7">0,01</text>
<text x="26.5" y="255.1">6</text>
<text x="35.6" y="255.1">8</text>
<text x="41.7" y="255.1">DIN 7380 ‐ M3 x 6 P</text>
<text x="108.7" y="255.1">Tornillos de cabeza cilíndrica abombada con hueco hexagonal ‐ PAVONADO</text>
<text x="233.6" y="255.1">0</text>
<text x="26.5" y="260.3">7</text>
<text x="35.6" y="260.4">6</text>
<text x="41.7" y="260.4">DIN 127 ‐ A 6</text>
<text x="108.7" y="260.4">Spring Washer</text>
<text x="233.6" y="260.4">0</text>
<text x="26.5" y="265.7">8</text>
<text x="35.6" y="265.7">6</text>
<text x="41.7" y="265.7">DIN 125 ‐ A 6,4</text>
<text x="108.7" y="265.7">Washer</text>
<text x="233.6" y="265.7">0</text>
<text x="26.5" y="271">9</text>
<text x="35.6" y="271">8</text>
<text x="41.7" y="271">DIN 125 ‐ A 3,2</text>
<text x="108.7" y="271.1">Washer</text>
<text x="233.6" y="271">0</text>
<text x="352.5" y="275.9">TRC‐COM‐V0031‐EQUIP001‐ENS01</text>
</g>
<g font-size="2.4">
<text x="271.2" y="259.7">SCALE:</text>
<text x="350.6" y="260.9">DRAWN: Antonio Garcia</text>
<text x="391.2" y="260.6">26/02/2014</text>
<text x="350.6" y="267">CHECKED: Antonio Garcia</text>
<text x="391.2" y="266.6">26/02/2014</text>
<text x="350.7" y="271.4">DWG NO:</text>
<text x="351.6" y="279.3">REV</text>
<text x="372" y="279.4">SIZE</text>
<text x="391" y="279.6">SHEET</text>
<text x="377.9" y="283.8">A3</text>
<text x="398.3" y="283.8">3 /4</text>
</g>
</svg>
